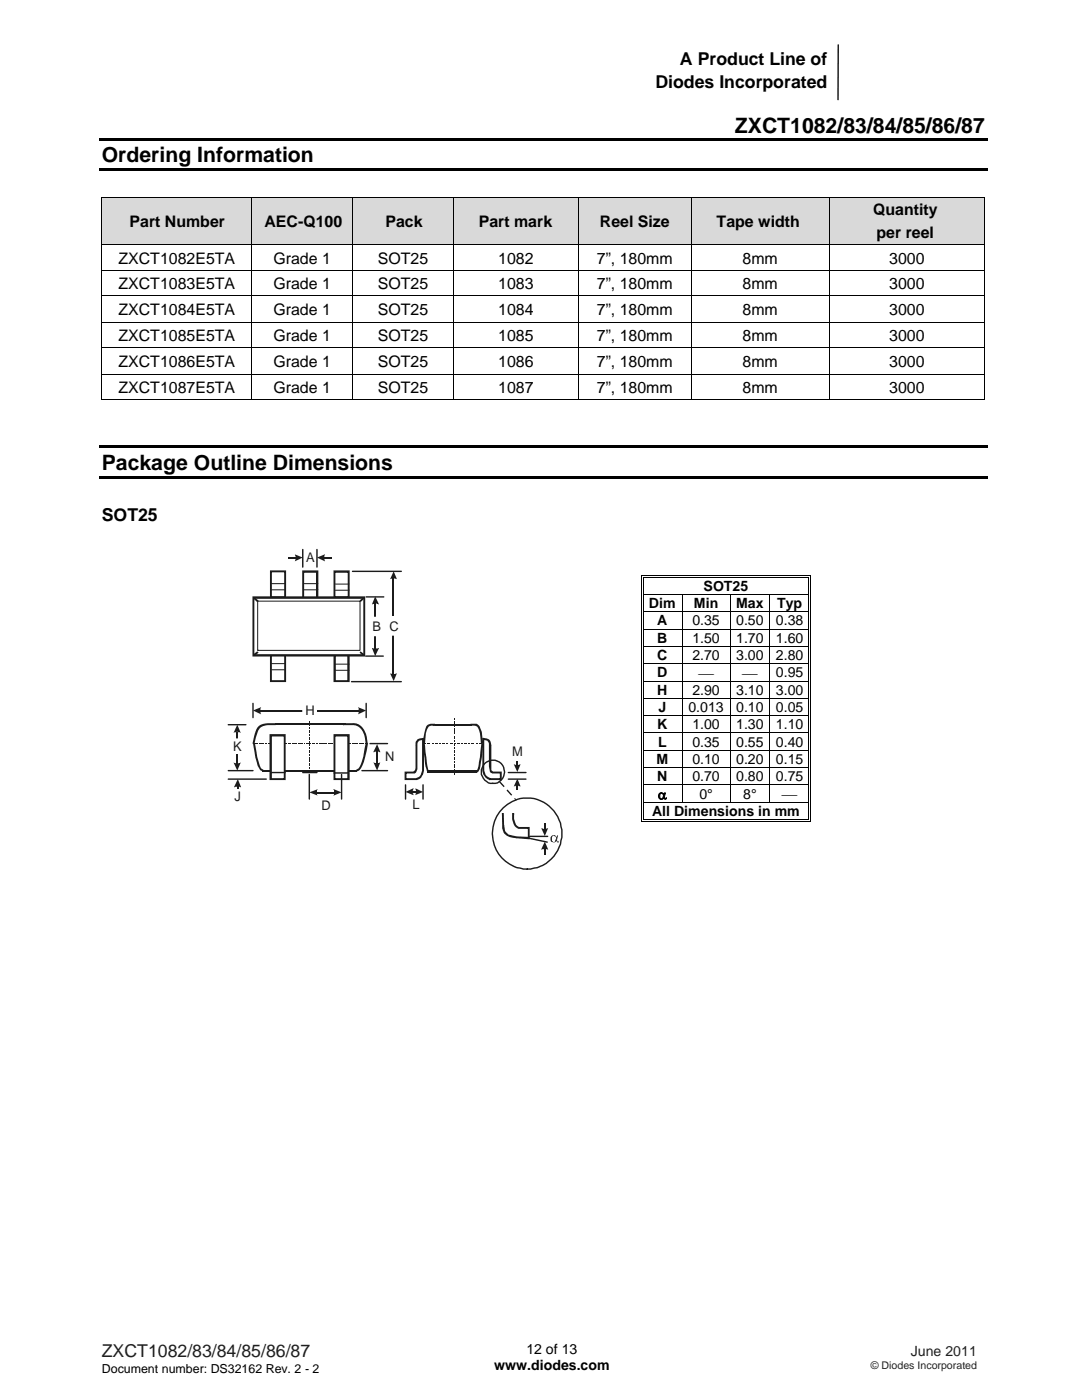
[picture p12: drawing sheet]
<svg xmlns="http://www.w3.org/2000/svg" width="216mm" height="279mm" viewBox="0 0 216 279" stroke-linecap="round" stroke-linejoin="round" font-family="sans-serif">
<path d="M167.3 9l-.1 10.9" fill="none" stroke="#000" stroke-width=".26"/>
<path d="M19.8 27.5h177.3v.5h-177.3zM19.8 33.6h177.3v.5h-177.3z" fill="#000"/>
<g fill="#d9d9d9">
<path d="M20.4 39.4h29.8v9.2h-29.8z"/>
<path d="M22.2 41.7h26.2v4.6h-26.2z"/>
<path d="M50.4 39.4h19.9v9.2h-19.9z"/>
<path d="M52.2 41.7h16.3v4.6h-16.3z"/>
<path d="M70.4 39.4h20v9.2h-20z"/>
<path d="M72.3 41.7h16.2v4.6h-16.2z"/>
<path d="M90.6 39.4h24.7v9.2h-24.7z"/>
<path d="M92.4 41.7h21.1v4.6h-21.1z"/>
<path d="M115.5 39.4h22.4v9.2h-22.4z"/>
<path d="M117.3 41.7h18.7v4.6h-18.7z"/>
<path d="M138 39.4h27.4v9.2h-27.4z"/>
<path d="M139.8 41.7h23.7v4.6h-23.7z"/>
<path d="M165.5 39.4h30.9v9.2h-30.9z"/>
<path d="M167.3 39.4h27.3v4.6h-27.3z"/>
<path d="M167.3 44h27.3v4.6h-27.3z"/>
</g>
<path d="M20.2 39.3h.2v.1h-.2zM196.4 39.3h.2v.1h-.2zM196.4 79.6h.2v.1h-.2zM19.8 88.9h177.3v.5h-177.3zM19.8 95h177.3v.5h-177.3z" fill="#000"/>
<g fill="none" stroke="#000" stroke-width=".2">
<path d="M20.2 39.3h176.4M20.3 39.4v9.2M50.3 39.4v9.2M70.4 39.4v9.2M90.4 39.4v9.2M115.4 39.4v9.2M137.9 39.4v9.2M165.4 39.4v9.2M196.5 39.4v9.2M20.2 48.7h176.4M20.2 54.1h176.4M20.2 59h176.4"/>
<path d="M20.3 48.8v5.2M20.3 54.1v4.8M20.3 59.1v5.2M50.3 48.8v5.2M50.3 54.1v4.8M50.3 59.1v5.2M70.4 48.8v5.2M70.4 54.1v4.8M70.4 59.1v5.2M90.4 48.8v5.2M90.4 54.1v4.8M90.4 59.1v5.2"/>
<path d="M115.4 48.8v5.2M115.4 54.1v4.8M115.4 59.1v5.2M137.9 48.8v5.2M137.9 54.1v4.8M137.9 59.1v5.2M165.4 48.8v5.2M165.4 54.1v4.8M165.4 59.1v5.2M196.5 48.8v5.2M196.5 54.1v4.8M196.5 59.1v5.2"/>
<path d="M20.2 64.4h176.4M20.2 69.3h176.4M20.2 74.7h176.4M20.2 79.7h30M20.3 64.5v4.8M20.3 69.4v5.2M20.3 74.8v4.9M50.3 64.5v4.8M50.3 69.4v5.2M50.3 74.8v4.9M50.4 79.7h19.9M70.4 64.5v4.8"/>
<path d="M70.4 69.4v5.2M70.4 74.8v4.9M70.4 79.7h20M90.4 64.5v4.8M90.4 69.4v5.2M90.4 74.8v4.9M90.5 79.7h24.8M115.4 64.5v4.8M115.4 69.4v5.2M115.4 74.8v4.9M115.5 79.7h22.4M137.9 64.5v4.8"/>
<path d="M137.9 69.4v5.2M137.9 74.8v4.9M138 79.7h27.4M165.4 64.5v4.8M165.4 69.4v5.2M165.4 74.8v4.9M165.5 79.7h30.9M196.5 64.5v4.8M196.5 69.4v5.2M196.5 74.8v4.9"/>
</g>
<g fill="#fff">
<path d="M128.5 115.4h32.8v3.2h-32.8z"/>
<path d="M128.5 115.4h32.7v3.2h-32.7z"/>
</g>
<path d="M128 114.9h.1v.5h-.1zM128 114.9h.5v.1h-.5zM128.3 115.2h.2v.2h-.2z" fill="#000"/>
<path d="M128.5 114.9h32.8M128.5 115.3h32.8" fill="none" stroke="#000" stroke-width=".2"/>
<path d="M128.5 115.4h32.8z" fill="#fff"/>
<path d="M161.3 114.9h.5v.1h-.5zM161.3 115.2h.2v.2h-.2zM161.6 114.9h.2v.5h-.2z" fill="#000"/>
<path d="M128 115.4v3.2M128.4 115.4v3.2M161.4 115.4v3.2M161.7 115.4v3.2" fill="none" stroke="#000" stroke-width=".2"/>
<g fill="#fff">
<path d="M128.5 118.8h7.6v3.2h-7.6z"/>
<path d="M128.5 118.8h7.3v3.2h-7.3z"/>
</g>
<path d="M128 118.6h.1v.2h-.1zM128.3 118.6h.2v.2h-.2zM161.3 118.6h.2v.2h-.2zM161.6 118.6h.2v.2h-.2z" fill="#000"/>
<path d="M128 118.8v3.2M128.4 118.8v3.2M128.5 118.7h32.8M136.1 118.8v3.2M145.7 118.8v3.2M153.6 118.8v3.2M161.4 118.8v3.2M161.7 118.8v3.2" fill="none" stroke="#000" stroke-width=".2"/>
<g fill="#fff">
<path d="M128.5 122.2h7.6v3.3h-7.6z"/>
<path d="M128.5 122.2h7.3v3.3h-7.3z"/>
</g>
<path d="M128 122h.1v.2h-.1zM128.3 122h.2v.2h-.2zM161.3 122h.2v.2h-.2zM161.6 122h.2v.2h-.2z" fill="#000"/>
<path d="M128 122.2v3.3M128.4 122.2v3.3M128.5 122.1h32.8M136.1 122.2v3.3M145.7 122.2v3.3M153.6 122.2v3.3M161.4 122.2v3.3M161.7 122.2v3.3" fill="none" stroke="#000" stroke-width=".2"/>
<g fill="#fff">
<path d="M128.5 125.6h7.6v3.3h-7.6z"/>
<path d="M128.5 125.6h7.3v3.3h-7.3z"/>
</g>
<path d="M128 125.5h.1v.1h-.1zM128.3 125.5h.2v.1h-.2zM161.3 125.5h.2v.1h-.2zM161.6 125.5h.2v.1h-.2z" fill="#000"/>
<path d="M128 125.6v3.3M128.4 125.6v3.3M128.5 125.5h32.8M136.1 125.6v3.3M145.7 125.6v3.3M153.6 125.6v3.3M161.4 125.6v3.3M161.7 125.6v3.3" fill="none" stroke="#000" stroke-width=".2"/>
<g fill="#fff">
<path d="M128.5 129.1h7.6v3.2h-7.6z"/>
<path d="M128.5 129.1h7.3v3.2h-7.3z"/>
</g>
<path d="M128 128.9h.1v.2h-.1zM128.3 128.9h.2v.2h-.2zM161.3 128.9h.2v.2h-.2zM161.6 128.9h.2v.2h-.2z" fill="#000"/>
<path d="M128 129.1v3.2M128.4 129.1v3.2M128.5 129h32.8M136.1 129.1v3.2M145.7 129.1v3.2M153.6 129.1v3.2M161.4 129.1v3.2M161.7 129.1v3.2" fill="none" stroke="#000" stroke-width=".2"/>
<g fill="#fff">
<path d="M128.5 132.5h7.6v3.4h-7.6z"/>
<path d="M128.5 132.6h7.3v3.2h-7.3z"/>
</g>
<path d="M128 132.3h.1v.2h-.1zM128.3 132.3h.2v.2h-.2zM161.3 132.3h.2v.2h-.2zM161.6 132.3h.2v.2h-.2z" fill="#000"/>
<path d="M128 132.5v3.4M128.4 132.5v3.4M128.5 132.4h32.8M136.1 132.5v3.4M145.7 132.5v3.4M153.6 132.5v3.4M161.4 132.5v3.4M161.7 132.5v3.4" fill="none" stroke="#000" stroke-width=".2"/>
<g fill="#fff">
<path d="M128.5 136.1h7.6v3.3h-7.6z"/>
<path d="M128.5 136.1h7.3v3.3h-7.3z"/>
</g>
<path d="M128 135.9h.1v.2h-.1zM128.3 135.9h.2v.2h-.2zM161.3 135.9h.2v.2h-.2zM161.6 135.9h.2v.2h-.2z" fill="#000"/>
<path d="M128 136.1v3.3M128.4 136.1v3.3M128.5 136h32.8M136.1 136.1v3.3M145.7 136.1v3.3M153.6 136.1v3.3M161.4 136.1v3.3M161.7 136.1v3.3" fill="none" stroke="#000" stroke-width=".2"/>
<g fill="#fff">
<path d="M128.5 139.5h7.6v3.3h-7.6z"/>
<path d="M128.5 139.5h7.3v3.3h-7.3z"/>
</g>
<path d="M128 139.4h.1v.1h-.1zM128.3 139.4h.2v.1h-.2zM161.3 139.4h.2v.1h-.2zM161.6 139.4h.2v.1h-.2z" fill="#000"/>
<path d="M128 139.5v3.3M128.4 139.5v3.3M128.5 139.4h32.8M136.1 139.5v3.3M145.7 139.5v3.3M153.6 139.5v3.3M161.4 139.5v3.3M161.7 139.5v3.3" fill="none" stroke="#000" stroke-width=".2"/>
<g fill="#fff">
<path d="M128.5 143h7.6v3.2h-7.6z"/>
<path d="M128.5 143h7.3v3.2h-7.3z"/>
</g>
<path d="M128 142.8h.1v.2h-.1zM128.3 142.8h.2v.2h-.2zM161.3 142.8h.2v.2h-.2zM161.6 142.8h.2v.2h-.2z" fill="#000"/>
<path d="M128 143v3.2M128.4 143v3.2M128.5 142.9h32.8M136.1 143v3.2M145.7 143v3.2M153.6 143v3.2M161.4 143v3.2M161.7 143v3.2" fill="none" stroke="#000" stroke-width=".2"/>
<g fill="#fff">
<path d="M128.5 146.4h7.6v3.2h-7.6z"/>
<path d="M128.5 146.4h7.3v3.2h-7.3z"/>
</g>
<path d="M128 146.2h.1v.2h-.1zM128.3 146.2h.2v.2h-.2zM161.3 146.2h.2v.2h-.2zM161.6 146.2h.2v.2h-.2z" fill="#000"/>
<path d="M128 146.4v3.2M128.4 146.4v3.2M128.5 146.3h32.8M136.1 146.4v3.2M145.7 146.4v3.2M153.6 146.4v3.2M161.4 146.4v3.2M161.7 146.4v3.2" fill="none" stroke="#000" stroke-width=".2"/>
<g fill="#fff">
<path d="M128.5 149.8h7.6v3.3h-7.6z"/>
<path d="M128.5 149.8h7.3v3.3h-7.3z"/>
</g>
<path d="M128 149.6h.1v.2h-.1zM128.3 149.6h.2v.2h-.2zM161.3 149.6h.2v.2h-.2zM161.6 149.6h.2v.2h-.2z" fill="#000"/>
<path d="M128 149.8v3.3M128.4 149.8v3.3M128.5 149.7h32.8M136.1 149.8v3.3M145.7 149.8v3.3M153.6 149.8v3.3M161.4 149.8v3.3M161.7 149.8v3.3" fill="none" stroke="#000" stroke-width=".2"/>
<g fill="#fff">
<path d="M128.5 153.2h7.6v3.3h-7.6z"/>
<path d="M128.5 153.2h7.3v3.3h-7.3z"/>
</g>
<g fill="#000">
<path d="M128 153.1h.1v.1h-.1zM128 156.5h.1v.1h-.1zM128.3 153.1h.2v.1h-.2zM128.3 156.5h.2v.1h-.2zM161.3 153.1h.2v.1h-.2zM161.3 156.5h.2v.1h-.2zM161.6 153.1h.2v.1h-.2zM161.6 156.5h.2v.1h-.2zM128 160.1h.1v.2h-.1zM128 163.9h.5v.2h-.5zM128.3 160.1h.2v.2h-.2zM128.3 163.6h.2v.1h-.2z"/>
<path d="M161.3 160.1h.2v.2h-.2zM161.3 163.9h.5v.2h-.5zM161.3 163.6h.2v.1h-.2zM161.6 160.1h.2v.2h-.2zM161.6 163.6h.2v.5h-.2z"/>
</g>
<g fill="none" stroke="#000" stroke-width=".2">
<path d="M128 153.2v3.3M128 156.6v3.5M128.4 153.2v3.3M128.4 156.6v3.5M128.5 153.1h32.8M128.5 156.5h32.8M136.1 153.2v3.3M136.1 156.6v3.5M145.7 153.2v3.3M145.7 156.6v3.5M153.6 153.2v3.3M153.6 156.6v3.5"/>
<path d="M161.4 153.2v3.3M161.4 156.6v3.5M161.7 153.2v3.3M161.7 156.6v3.5M128 160.3v3.8M128.4 160.3v3.3M128.5 160.2h32.8M128.5 164h32.8M128.5 163.6h32.8M161.4 160.3v3.3M161.7 160.3v3.3"/>
</g>
<path d="M52.4 153.8h18.9" fill="none" stroke="#1f1a17" stroke-width=".38"/>
<path d="M50.5 140.4v2.8M73.1 140.4v2.8" fill="none" stroke="#1f1a17" stroke-width=".28"/>
<path d="M50.5 141.8l1.6-.7a1.36 1.36 0 0 0 0 1.5z" fill-rule="evenodd" fill="#1f1a17"/>
<path d="M51.9 141.8h19.7" fill="none" stroke="#1f1a17" stroke-width=".3"/>
<path d="M71.5 141.1l1.6 .7-1.6 .8a1.41 1.41 0 0 0 0-1.5z" fill-rule="evenodd" fill="#1f1a17"/>
<path d="M101.4 155.5h3.5" fill="none" stroke="#1f1a17" stroke-width=".28"/>
<g fill="#1f1a17">
<path d="M103 151.8h.3v1h-.3z"/>
<path d="M47.3 156.9h.2v.6h-.2z"/>
</g>
<g fill="#1f1a17">
<path d="M102.5 152.5l.3 .2h.7l.4-.2-.7 1.6z" fill-rule="evenodd"/>
<path d="M47.5 155.5l.6 1.6h-1.4z" fill-rule="evenodd"/>
</g>
<path d="M60.4 109.7v3.5M63.2 109.7v3.5M101.4 154.2h3.5" fill="none" stroke="#1f1a17" stroke-width=".28"/>
<g fill="#1f1a17">
<path d="M58.8 110.6l1.6 .7-1.6 .7 .2-.3v-.7z" fill-rule="evenodd"/>
<path d="M63.2 111.3l1.7-.7-.2 .5 .2 .9z" fill-rule="evenodd"/>
</g>
<g fill="#1f1a17">
<path d="M57.6 111.2h1.4v.3h-1.4z"/>
<path d="M64.7 111.2h1.4v.3h-1.4z"/>
</g>
<path d="M70.3 114h9.8M73.1 119.1h3.5M70.1 136h10M73 130.9h3.5M45.6 144.6h3.5M45.6 153.8h4.9M45.6 155.5h7.5" fill="none" stroke="#1f1a17" stroke-width=".28"/>
<path d="M74.9 119l.7 1.6-.4-.2-1 .2z" fill-rule="evenodd" fill="#1f1a17"/>
<path d="M74.9 120.4v9.1" fill="none" stroke="#1f1a17" stroke-width=".28"/>
<g fill="#1f1a17">
<path d="M74.2 129.3h1.4l-.7 1.6z" fill-rule="evenodd"/>
<path d="M47.3 144.6l.7 1.6a1.37 1.37 0 0 0-1.4 0z" fill-rule="evenodd"/>
</g>
<path d="M47.3 146v6.4" fill="none" stroke="#1f1a17" stroke-width=".3"/>
<g fill="#1f1a17">
<path d="M46.6 152.2l.5 .2 .9-.2-.7 1.6z" fill-rule="evenodd"/>
<path d="M78.5 114l.7 1.6-.4-.2h-.6l-.4 .2z" fill-rule="evenodd"/>
</g>
<path d="M78.5 115.3v19.3" fill="none" stroke="#1f1a17" stroke-width=".3"/>
<g fill="#1f1a17">
<path d="M77.8 134.3l.4 .2h.6l.4-.2-.7 1.6z" fill-rule="evenodd"/>
<path d="M80.9 158.1l1.6-.8-.2 .5v.5l.2 .4z" fill-rule="evenodd"/>
<path d="M82.8 157.3l1.6 .8-1.6 .6 .2-.4v-.6z" fill-rule="evenodd"/>
<path d="M61.7 158.1l1.7-.6-.2 .2v.9l.2 .2z" fill-rule="evenodd"/>
</g>
<path d="M82.3 157.9h.7v.2h-.7z" fill="#1f1a17"/>
<path d="M63.1 158.2h3.6" fill="none" stroke="#1f1a17" stroke-width=".28"/>
<path d="M66.5 157.5l1.7 .6-1.7 .7 .2-.2z" fill-rule="evenodd" fill="#1f1a17"/>
<path d="M80.9 156.6v2.9M84.4 156.6v2.9" fill="none" stroke="#1f1a17" stroke-width=".28"/>
<path d="M73 123.2h3.5v3.7h-3.5z" fill="#fff"/>
<path d="M73 123.2h3.5v3.7h-3.5z" fill="none" stroke="#fff" stroke-width=".2"/>
<path d="M45.6 147.5h3.5v2.8h-3.5z" fill="#fff"/>
<path d="M45.6 147.5h3.5v2.8h-3.5z" fill="none" stroke="#fff" stroke-width=".2"/>
<path d="M76.8 123.1h3.5v3.7h-3.5z" fill="#fff"/>
<path d="M76.8 123.1h3.5v3.7h-3.5z" fill="none" stroke="#fff" stroke-width=".2"/>
<path d="M60.4 140.4h2.7v2.8h-2.7z" fill="#fff"/>
<path d="M60.4 140.4h2.7v2.8h-2.7z" fill="none" stroke="#fff" stroke-width=".2"/>
<path d="M54 146.7h2.8v8.8h-2.8z" fill="#fff"/>
<path d="M54 155.3h2.8v.4h-2.8zM56.8 155.5h.2v.2h-.2zM56.6 146.7h.4v8.8h-.4zM56.8 146.5h.2v.2h-.2zM54 146.5h2.8v.5h-2.8zM53.8 146.5h.2v.2h-.2zM53.8 146.7h.5v8.8h-.5zM53.8 155.5h.2v.2h-.2z" fill="#1f1a17"/>
<path d="M66.7 146.7h2.8v8.8h-2.8z" fill="#fff"/>
<path d="M66.7 155.3h2.8v.4h-2.8zM69.5 155.5h.3v.2h-.3zM69.3 146.7h.5v8.8h-.5zM69.5 146.5h.3v.2h-.3zM66.7 146.5h2.8v.5h-2.8zM66.5 146.5h.2v.2h-.2zM66.5 146.7h.4v8.8h-.4zM66.5 155.5h.2v.2h-.2z" fill="#1f1a17"/>
<path d="M83.3 147.8l.2-.1 .9-.2v5.7a2.01 2.01 0 0 1-1.3 2.3h-2.2v-1.3h1.7l.4-.3 .1-5.6z" fill-rule="evenodd" fill="#fff"/>
<path d="M83.3 147.6l1.1-.3v.4l-.8 .1-.3 .9h-.4a1.15 1.15 0 0 1 .4-1.1zM84.4 147.3v.2zM84.4 147.3l.1 .4h-.1zM84.4 147.3h.2v.2h-.2zM84.2 147.5h.4v5.7h-.4zM84.2 153.2h.4l-.2 1.4-.4-.2zM83 155.3a1.16 1.16 0 0 0 1-.9l.4 .2a1.61 1.61 0 0 1-1.2 1.1zM83.1 155.5l.1 .2zM80.9 155.3h2.2v.4h-2.2zM80.7 155.5h.2v.2h-.2zM80.7 154.2h.4v1.3h-.4zM80.7 154h.2v.2h-.2zM80.9 154h1.5v.4h-1.5zM82.9 153h.4l-.2 1-.4 .4h-.3v-.4a.84 .84 0 0 0 .5-1zM82.9 152.7h.4v.3h-.4zM82.9 152.4h.4v.3h-.4zM82.9 148.7h.4v3.7h-.4zM82.9 148.7h.2z" fill="#1f1a17"/>
<path d="M54.1 154.2h2.8M66.7 154.3h2.8M68.2 154.6v4.9" fill="none" stroke="#1f1a17" stroke-width=".28"/>
<path d="M96.4 147.5a1.05 1.05 0 0 1 1.3 1.2l.2 3.7a1.66 1.66 0 0 0 .3 1.8h1.7v1.3h-2.2a1.89 1.89 0 0 1-1.3-1.7z" fill-rule="evenodd" fill="#fff"/>
<g fill="#1f1a17">
<path d="M103 156.8h.3v.9h-.3z"/>
<path d="M96.5 147.3a1.32 1.32 0 0 1 1.5 1.4h-.4l-.3-.9-.9-.1zM96.5 147.3v.2zM96.4 147.3v.4zM96.2 147.3h.2v.2h-.2zM96.2 147.5h.4v5.7h-.4zM96.2 153.2h.4l.2 1.2-.4 .2zM96.4 154.6l.4-.2a1.51 1.51 0 0 0 1.1 .9l-.2 .4a1.98 1.98 0 0 1-1.3-1.1zM97.7 155.5v.2zM97.7 155.3h2.2v.4h-2.2zM99.9 155.5h.2v.2h-.2zM99.7 154.2h.4v1.3h-.4zM99.9 154h.2v.2h-.2zM98.4 154h1.5v.4h-1.5zM97.6 153h.4v.7l.4 .3v.4l-.5-.2zM97.6 152.7h.4v.3h-.4zM97.6 152.4h.4v.3h-.4zM97.6 148.7h.4v3.7h-.4zM97.7 148.7h.3z"/>
<path d="M60.5 119.1h2.7v.4h-2.7zM63.2 119.3h.3v.2h-.3zM63.1 114h.4v5.3h-.4zM63.2 113.8h.3v.2h-.3zM60.5 113.8h2.7v.5h-2.7zM60.3 113.8h.2v.2h-.2zM60.3 114h.4v5.3h-.4zM60.3 119.3h.2v.2h-.2z"/>
<path d="M66.7 119h2.9v.4h-2.9zM69.6 119.2h.2v.2h-.2zM69.4 114h.4v5.2h-.4zM69.6 113.8h.2v.2h-.2zM66.7 113.8h2.9v.5h-2.9zM66.5 113.8h.2v.2h-.2zM66.5 114h.4v5.2h-.4zM66.5 119.2h.2v.2h-.2z"/>
<path d="M54.1 119h2.8v.5h-2.8zM56.9 119.3h.2v.2h-.2zM56.7 114h.4v5.3h-.4zM56.9 113.8h.2v.2h-.2zM54.1 113.8h2.8v.4h-2.8zM53.9 113.8h.2v.2h-.2zM53.9 114h.4v5.3h-.4zM53.9 119.3h.2v.2h-.2z"/>
<path d="M54.1 135.7h2.8v.4h-2.8zM56.9 135.9h.2v.2h-.2zM56.7 130.7h.4v5.2h-.4zM56.9 130.6h.2v.1h-.2zM54.1 130.6h2.8v.3h-2.8zM53.9 130.6h.2v.1h-.2zM53.9 130.7h.4v5.2h-.4zM53.9 135.9h.2v.2h-.2z"/>
<path d="M66.7 135.7h2.9v.4h-2.9zM69.6 135.9h.2v.2h-.2zM69.3 130.7h.5v5.2h-.5zM69.6 130.6h.2v.1h-.2zM66.7 130.6h2.9v.3h-2.9zM66.5 130.6h.2v.1h-.2zM66.5 130.7h.5v5.2h-.5zM66.5 135.9h.2v.2h-.2z"/>
</g>
<path d="M103.2 155.4l.7 1.6-.4-.2h-.7l-.3 .2z" fill-rule="evenodd" fill="#1f1a17"/>
<path d="M54.8 144.5h14.1" fill="none" stroke="#1f1a17" stroke-width=".38"/>
<g fill="#1f1a17">
<path d="M51.4 152.8l.4-.1a1.02 1.02 0 0 0 .8 .9v.4l-.7-.3zM50.5 148.4l.4-.1 .4 2.7 .5 1.7-.4 .1-.5-1.6z"/>
<path d="M71.9 152.7l.4 .1a1.53 1.53 0 0 1-1.2 1.2v-.4a1.24 1.24 0 0 0 .8-.9zM73 148.2l.4 .1-.2 1.5-.9 3-.4-.1a16.5 16.5 0 0 0 1.1-4.5z"/>
<path d="M54.1 144.3h.8l.1 .4h-.9zM51.7 144.9a3.7 3.7 0 0 1 2.4-.6v.4a2.28 2.28 0 0 0-2.9 1.9l-.4 1.9-.4-.1 .3-1.3a4 4 0 0 1 1-2.2z"/>
<path d="M68.6 144.3v.4zM68.6 144.5v.2zM68.6 144.3h1v.4h-1zM69.6 144.3a2.97 2.97 0 0 1 3.6 2.7l.2 1.3-.4 .1a3.9 3.9 0 0 0-1.7-3.5l-.5-.2h-1.2z"/>
</g>
<path d="M86.8 144.6h7.3" fill="none" stroke="#1f1a17" stroke-width=".38"/>
<g fill="#1f1a17">
<path d="M85.3 153.7h9.9v.5h-9.9z"/>
<path d="M84.9 153l.4-.2 .1 .8 .2 .2v.4l-.4-.3zM84.4 148.5h.4l.5 4.3-.4 .2z"/>
<path d="M95.5 152.8h.4a1.69 1.69 0 0 1-.7 1.4l-.1-.4zM96.1 148.4h.3l-.3 2.8-.2 1.6h-.4z"/>
<path d="M86.3 144.4h.5l.1 .4h-.6zM85.4 144.6l.9-.2v.4a1.01 1.01 0 0 0-1.1 .9l-.2 .6-.2 2.2-.4-.1a10.5 10.5 0 0 1 .7-3.5z"/>
<path d="M93.9 144.4h.5v.4h-.5zM94.4 144.4a1.16 1.16 0 0 1 1.5 1l.2 .7 .3 2.3h-.5a5.8 5.8 0 0 0-.7-3.4l-.8-.2z"/>
</g>
<path d="M105.6 167.3l3.6 .8M105.7 166.9h3.6" fill="none" stroke="#1f1a17" stroke-width=".28"/>
<path d="M110 166.8l.2-.1a.48 .48 0 0 1 .5 0 .48 .48 0 0 1 .3 .4l.2-.4h.2l-.3 .9 .2 .4h.2v-.2v.3l-.4-.1v-.2a.7 .7 0 0 1-1.2-.1v-.6zM110.3 166.8l-.2 .3v.7l.5 .3 .4-.8-.5-.6z" fill-rule="evenodd" fill="#1f1a17"/>
<path d="M100.3 161.2h1.5a.96 .96 0 0 1 .6 1.1 2.61 2.61 0 0 0 1.1 2.9h2v2.1l-2.4-.2a2.32 2.32 0 0 1-2.7-2.4z" fill-rule="evenodd" fill="#fff"/>
<path d="M101.3 161l.9 .1 .4 1.2h-.4l-.1-.6-.2-.3h-.6zM100.3 161h1v.4h-1zM100.1 161h.2v.2h-.2zM100.1 161.2h.4l.1 3.5h-.4zM100.4 164.7h.2zM100.2 164.7h.4l.2 1.1-.4 .1-.2-.6zM100.4 165.9l.4-.1 .6 .7 1.7 .4v.4l-1.1-.2a2.15 2.15 0 0 1-1.6-1.2zM103.1 167.1v.2zM103.1 166.9l2.5 .1-.1 .5-2.4-.2zM105.5 167.3h.2v.2h-.2zM105.3 165.2h.4v2.1h-.4zM105.5 165h.2v.2h-.2zM104 165h1.5v.4h-1.5zM102.5 164.5l.3-.2a1.02 1.02 0 0 0 1.2 .7v.4a1.42 1.42 0 0 1-1.5-.9zM102.2 162.6h.4v.8l.2 .9-.3 .2-.3-1zM102.4 162.6h.2zM102.2 162.3h.4v.3h-.4zM102.4 162.3h.2z" fill="#1f1a17"/>
<path d="M99.7 160.4h3.1v1.7h-3.1z" fill="#fff"/>
<g fill="#1f1a17">
<path d="M108 165.2l.4 .2h.6l.4-.2-.7 1.6z" fill-rule="evenodd"/>
<path d="M108.7 168l.7 1.6a1.24 1.24 0 0 0-1.3 0z" fill-rule="evenodd"/>
</g>
<g fill="#1f1a17">
<path d="M108.5 164.3h.3v1.2h-.3z"/>
<path d="M108.5 169.4h.3v1.2h-.3z"/>
</g>
<g fill="#131516">
<path d="M99.5 156.1l.2-.2 1 1-.2 .2z"/>
<path d="M101.1 157.8l.2-.2 .9 1-.2 .2z"/>
<path d="M102.6 159.4l.2-.1 .3 .4h-.1z"/>
</g>
<g fill="none" stroke="#1f1a17" stroke-width=".28">
<path d="M100 161.6a6.8 6.8 0 0 1 7.1-2.1 6.8 6.8 0 0 1 4.8 5.5 6.9 6.9 0 0 1-6.9 8.5 6.9 6.9 0 0 1-6.5-8.8 6.8 6.8 0 0 1 1.5-3.1z"/>
<circle cx="98.4" cy="154" r="2.31"/>
</g>
<g fill="#1f1a17">
<path d="M84.7 148.2h.3v.2h-.3z"/>
<path d="M85.3 148.2h.5v.2h-.5z"/>
<path d="M86.1 148.2h.4v.2h-.4z"/>
<path d="M86.8 148.2h.6v.2h-.6z"/>
<path d="M87.6 148.2h.3v.2h-.3z"/>
<path d="M88.2 148.2h.6v.2h-.6z"/>
<path d="M89 148.2h.4v.2h-.4z"/>
<path d="M89.7 148.2h.6v.2h-.6z"/>
<path d="M90.6 148.2h.2v.2h-.2z"/>
<path d="M91.1 148.2h.6v.2h-.6z"/>
<path d="M92.1 148.2h.3v.2h-.3z"/>
<path d="M92.6 148.2h.6v.2h-.6z"/>
<path d="M93.5 148.2h.3v.2h-.3z"/>
<path d="M94.1 148.2h.5v.2h-.5z"/>
<path d="M95 148.2h.3v.2h-.3z"/>
<path d="M95.6 148.2h.5v.2h-.5z"/>
<path d="M57 148.2h.3v.2h-.3z"/>
<path d="M57.6 148.2h.4v.2h-.4z"/>
<path d="M58.2 148.2h.3v.2h-.3z"/>
<path d="M58.7 148.2h.5v.2h-.5z"/>
<path d="M59.5 148.2h.2v.2h-.2z"/>
<path d="M59.9 148.2h.5v.2h-.5z"/>
<path d="M60.7 148.2h.2v.2h-.2z"/>
<path d="M61.2 148.2h.4v.2h-.4z"/>
<path d="M61.9 148.2h.2v.2h-.2z"/>
<path d="M62.4 148.2h.5v.2h-.5z"/>
<path d="M63.1 148.2h.2v.2h-.2z"/>
<path d="M63.6 148.2h.5v.2h-.5z"/>
<path d="M64.3 148.2h.3v.2h-.3z"/>
<path d="M64.7 148.2h.6v.2h-.6z"/>
<path d="M65.5 148.2h.3v.2h-.3z"/>
<path d="M66 148.2h.5v.2h-.5z"/>
<path d="M69.5 148.2l.1 .2z"/>
<path d="M69.7 148.2h.1v.2h-.1z"/>
<path d="M70 148.2v.2z"/>
<path d="M70.1 148.2h.2v.2h-.2z"/>
<path d="M70.4 148.2l.1 .2z"/>
<path d="M70.6 148.2h.2v.2h-.2z"/>
<path d="M70.9 148.2l.1 .2z"/>
<path d="M71.1 148.2h.2v.2h-.2z"/>
<path d="M71.4 148.2l.1 .2z"/>
<path d="M71.6 148.2h.2v.2h-.2z"/>
<path d="M71.8 148.2l.1 .2z"/>
<path d="M72 148.2h.2v.2h-.2z"/>
<path d="M72.3 148.2l.1 .2z"/>
<path d="M72.5 148.2h.2v.2h-.2z"/>
<path d="M72.8 148.2l.1 .2z"/>
<path d="M73 148.2h.2v.2h-.2z"/>
</g>
<path d="M60.2 136.9h2.9v2.8h-2.9z" fill="#fff"/>
<path d="M60.2 136.9h2.9v2.8h-2.9z" fill="none" stroke="#fff" stroke-width=".2"/>
<g fill="#1f1a17">
<path d="M61.7 143.9h.2v.3h-.2z"/>
<path d="M61.7 144.4h.2v.5h-.2z"/>
<path d="M61.7 145.2h.2v.3h-.2z"/>
<path d="M61.7 145.8h.2v.4h-.2z"/>
<path d="M61.7 146.5h.2v.3h-.2z"/>
<path d="M61.7 147.1h.2v.5h-.2z"/>
<path d="M61.7 147.8h.2v.3h-.2z"/>
<path d="M61.7 148.4h.2v.5h-.2z"/>
<path d="M61.7 149.2h.2v.3h-.2z"/>
<path d="M61.7 149.7h.2v.5h-.2z"/>
<path d="M61.7 150.5h.2v.3h-.2z"/>
<path d="M61.7 151h.2v.5h-.2z"/>
<path d="M61.7 151.8h.2v.3h-.2z"/>
<path d="M61.7 152.3h.2v.5h-.2z"/>
<path d="M61.7 153.1h.2v.3h-.2z"/>
<path d="M61.7 153.6h.2v.6h-.2z"/>
<path d="M90.6 143.3h.2v.3h-.2z"/>
<path d="M90.6 143.9h.2v.5h-.2z"/>
<path d="M90.6 144.7h.2v.3h-.2z"/>
<path d="M90.6 145.3h.2v.6h-.2z"/>
<path d="M90.6 146.2h.2v.3h-.2z"/>
<path d="M90.6 146.8h.2v.6h-.2z"/>
<path d="M90.6 147.7h.2v.2h-.2z"/>
<path d="M90.6 148.2h.2v.6h-.2z"/>
<path d="M90.6 149.2h.2v.3h-.2z"/>
<path d="M90.6 149.7h.2v.6h-.2z"/>
<path d="M90.6 150.6h.2v.3h-.2z"/>
<path d="M90.6 151.2h.2v.5h-.2z"/>
<path d="M90.6 152h.2v.3h-.2z"/>
<path d="M90.6 152.6h.2v.6h-.2z"/>
<path d="M90.6 153.5h.2v.3h-.2z"/>
<path d="M90.6 154.1h.2v.5h-.2z"/>
<path d="M50.6 148.2l.1 .2z"/>
<path d="M50.8 148.2h.1v.2h-.1z"/>
<path d="M51 148.2h.3v.2h-.3z"/>
<path d="M51.4 148.2l.1 .2z"/>
<path d="M51.6 148.2h.2v.2h-.2z"/>
<path d="M51.9 148.2l.1 .2z"/>
<path d="M52.1 148.2h.2v.2h-.2z"/>
<path d="M52.4 148.2l.1 .2z"/>
<path d="M52.6 148.2h.1v.2h-.1z"/>
<path d="M52.8 148.2l.1 .2z"/>
<path d="M53 148.2l.1 .2z"/>
<path d="M53.2 148.2l.1 .2z"/>
<path d="M53.4 148.2h.2v.2h-.2z"/>
<path d="M53.7 148.2l.1 .2z"/>
<path d="M53.9 148.2h.2v.2h-.2z"/>
</g>
<path d="M50.6 119.2h22.1v11.6h-22.1z" fill="#fff"/>
<path d="M50.4 119.2h.4v11.6h-.4zM50.4 119h.2v.2h-.2zM50.6 119h22.1v.5h-22.1zM72.7 119h.2v.2h-.2zM72.5 119.2h.4v11.6h-.4zM72.7 130.8h.2v.2h-.2zM50.6 130.6h22.1v.4h-22.1zM50.4 130.8h.2v.2h-.2z" fill="#1f1a17"/>
<path d="M51.4 120h20.4v9.8h-20.4z" fill="#fff"/>
<path d="M51.4 120h20.4v9.8h-20.4zM51.4 129.8h.1" fill="none" stroke="#1f1a17" stroke-width=".2"/>
<g fill="#1f1a17">
<path d="M71.8 119.9l.7-.8 .3 .3-.9 .8z"/>
<path d="M71.9 130l.9 .6-.3 .3-.7-.6z"/>
<path d="M50.5 130.6l.8-.6 .3 .3-.9 .6z"/>
<path d="M50.7 119.1l.9 .8-.3 .3-.8-.8z"/>
</g>
<path d="M60.4 154.2h2.8M61.7 154.6v4.9M72.2 153.8h5.1M73.8 148.4h3.5" fill="none" stroke="#1f1a17" stroke-width=".28"/>
<path d="M54.2 116.5h2.7M54.2 117.7h2.7M60.7 116.5h2.7M60.7 117.7h2.7M66.9 116.6h2.8M66.9 117.8h2.8M54.2 132.4h2.7M54.2 133.7h2.7M66.9 132.5h2.8M66.9 133.8h2.8" fill="none" stroke="#1f1a17" stroke-width=".2"/>
<path d="M75.2 148.5l.7 1.6a1.41 1.41 0 0 0-1.4 0z" fill-rule="evenodd" fill="#1f1a17"/>
<path d="M75.2 149.9v2.5" fill="none" stroke="#1f1a17" stroke-width=".3"/>
<path d="M74.5 152.1l.3 .2h.8l.3-.2-.7 1.7z" fill-rule="evenodd" fill="#1f1a17"/>
<g font-size="4.2">
<text x="146.6" y="26.6">ZXCT1082/83/84/85/86/87</text>
<text x="20.3" y="32.3">Ordering Information</text>
<text x="20.3" y="93.7">Package Outline Dimensions</text>
</g>
<g font-size="3.5">
<text x="130.8" y="17.5">Diodes Incorporated</text>
<text x="135.7" y="13">A Product Line of</text>
<text x="20.3" y="103.9">SOT25</text>
</g>
<text font-size="3.5" fill="#231f20" x="20.3" y="270.9">ZXCT1082/83/84/85/86/87</text>
<g font-size="3.2">
<text x="25.9" y="45.2">Part Number</text>
<text x="52.8" y="45.2">AEC-Q100</text>
<text x="76.9" y="45.2">Pack</text>
<text x="95.5" y="45.2">Part mark</text>
<text x="119.7" y="45.2">Reel Size</text>
<text x="143" y="45.2">Tape width</text>
<text x="174.2" y="42.9">Quantity</text>
<text x="174.9" y="47.5">per reel</text>
<text x="23.6" y="52.6">ZXCT1082E5TA</text>
<text x="54.6" y="52.6">Grade 1</text>
<text x="75.4" y="52.6">SOT25</text>
<text x="99.4" y="52.6">1082</text>
<text x="119.1" y="52.6">7”, 180mm</text>
<text x="148.2" y="52.6">8mm</text>
<text x="177.4" y="52.6">3000</text>
<text x="23.6" y="57.8">ZXCT1083E5TA</text>
<text x="54.6" y="57.8">Grade 1</text>
<text x="75.4" y="57.8">SOT25</text>
<text x="99.4" y="57.8">1083</text>
<text x="119.1" y="57.8">7”, 180mm</text>
<text x="148.2" y="57.8">8mm</text>
<text x="177.4" y="57.8">3000</text>
<text x="23.6" y="62.9">ZXCT1084E5TA</text>
<text x="54.6" y="62.9">Grade 1</text>
<text x="75.4" y="62.9">SOT25</text>
<text x="99.4" y="62.9">1084</text>
<text x="119.1" y="62.9">7”, 180mm</text>
<text x="148.2" y="62.9">8mm</text>
<text x="177.4" y="62.9">3000</text>
<text x="23.6" y="68.1">ZXCT1085E5TA</text>
<text x="54.6" y="68.1">Grade 1</text>
<text x="75.4" y="68.1">SOT25</text>
<text x="99.4" y="68.1">1085</text>
<text x="119.1" y="68.1">7”, 180mm</text>
<text x="148.2" y="68.1">8mm</text>
<text x="177.4" y="68.1">3000</text>
<text x="23.6" y="73.2">ZXCT1086E5TA</text>
<text x="54.6" y="73.2">Grade 1</text>
<text x="75.4" y="73.2">SOT25</text>
<text x="99.4" y="73.2">1086</text>
<text x="119.1" y="73.2">7”, 180mm</text>
<text x="148.2" y="73.2">8mm</text>
<text x="177.4" y="73.2">3000</text>
<text x="23.6" y="78.4">ZXCT1087E5TA</text>
<text x="54.6" y="78.4">Grade 1</text>
<text x="75.4" y="78.4">SOT25</text>
<text x="99.4" y="78.4">1087</text>
<text x="119.1" y="78.4">7”, 180mm</text>
<text x="148.2" y="78.4">8mm</text>
<text x="177.4" y="78.4">3000</text>
</g>
<g font-size="2.8">
<text x="140.4" y="118">SOT25</text>
<text x="129.5" y="121.4">Dim</text>
<text x="131.1" y="124.8">A</text>
<text x="138.2" y="124.8">0.35</text>
<text x="138.5" y="121.4">Min</text>
<text x="146.9" y="124.8">0.50</text>
<text x="146.9" y="121.4">Max</text>
<text x="154.8" y="124.8">0.38</text>
<text x="155.1" y="121.4">Typ</text>
<text x="131.1" y="128.2">B</text>
<text x="131.1" y="131.7">C</text>
<text x="138.2" y="128.2">1.50</text>
<text x="138.2" y="131.7">2.70</text>
<text x="146.9" y="128.2">1.70</text>
<text x="146.9" y="131.7">3.00</text>
<text x="154.8" y="128.2">1.60</text>
<text x="154.8" y="131.7">2.80</text>
<text x="131.1" y="135.2">D</text>
<text x="139.5" y="135.3">⎯</text>
<text x="148.2" y="135.3">⎯</text>
<text x="154.8" y="135.2">0.95</text>
<text x="131.1" y="138.7">H</text>
<text x="131.4" y="142.1">J</text>
<text x="137.4" y="142.1">0.013</text>
<text x="138.2" y="138.7">2.90</text>
<text x="146.9" y="142.1">0.10</text>
<text x="146.9" y="138.7">3.10</text>
<text x="154.8" y="138.7">3.00</text>
<text x="154.8" y="142.1">0.05</text>
<text x="131.1" y="145.6">K</text>
<text x="131.3" y="149">L</text>
<text x="138.2" y="145.6">1.00</text>
<text x="138.2" y="149">0.35</text>
<text x="146.9" y="145.6">1.30</text>
<text x="146.9" y="149">0.55</text>
<text x="154.8" y="145.6">1.10</text>
<text x="154.8" y="149">0.40</text>
<text x="131" y="152.4">M</text>
<text x="131.1" y="155.8">N</text>
<text x="138.2" y="152.4">0.10</text>
<text x="138.2" y="155.8">0.70</text>
<text x="146.9" y="152.4">0.20</text>
<text x="146.9" y="155.8">0.80</text>
<text x="154.8" y="152.4">0.15</text>
<text x="154.8" y="155.8">0.75</text>
<text x="131.3" y="159.5">α</text>
<text x="139.6" y="159.4">0°</text>
<text x="148.3" y="159.4">8°</text>
<text x="156.2" y="159.5">⎯</text>
<text x="130.1" y="162.9">All Dimensions in mm</text>
<text x="98.6" y="273.5">www.diodes.com</text>
<text x="105" y="270.2">12 of 13</text>
</g>
<text font-size="2.8" fill="#231f20" x="181.8" y="270.6">June 2011</text>
<g font-size="2.6" fill="#1f1a17">
<text x="61.1" y="112.1">A</text>
<text x="74.3" y="125.8">B</text>
<text x="77.7" y="125.8">C</text>
<text x="61" y="142.6">H</text>
<text x="46.5" y="149.8">K</text>
<text x="76.9" y="151.9">N</text>
<text x="102.2" y="151">M</text>
<text x="46.8" y="159.8">J</text>
<text x="64.2" y="161.6">D</text>
<text x="82.3" y="161.5">L</text>
</g>
<text font-size="2.5" x="20.3" y="274">Document number: DS32162 Rev. 2 - 2</text>
<text font-size="2.1" fill="#231f20" x="173.7" y="273.2">© Diodes Incorporated</text>
</svg>
